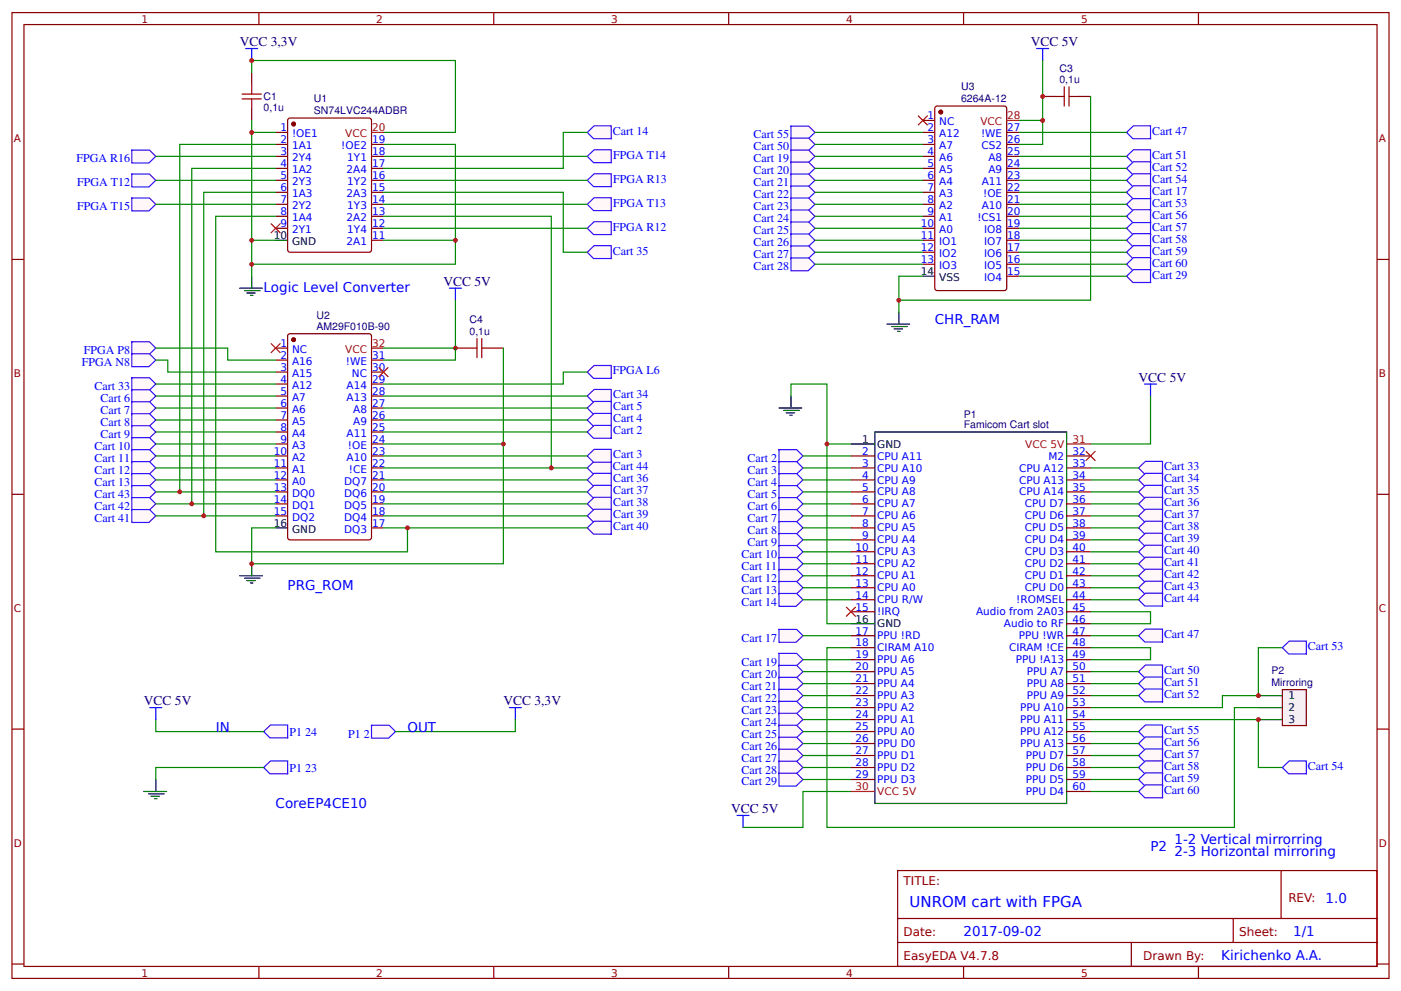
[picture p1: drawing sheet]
<svg xmlns="http://www.w3.org/2000/svg" width="312mm" height="221mm" viewBox="0 0 312 221" stroke-linecap="round" stroke-linejoin="round" font-family="sans-serif">
<g fill="none" stroke="#800" stroke-width=".27">
<path d="M2.7 2.8h306.4v215h-306.4zM5.3 5.5h301.1v209.6h-301.1zM56 16.1v2.7M57.6 2.8v2.7M109.9 2.8v2.7M162.2 2.8v2.7M214.4 2.8v2.7M266.7 2.8v2.7M56 24.1v2.7M232 21.5h2.7M240 21.5h2.7M2.7 57.7h2.6"/>
<path d="M306.4 57.7h2.7M2.7 110h2.6M306.4 110h2.7M2.7 162.3h2.6M306.4 162.3h2.7M199.8 193.8h106.6v21.3h-106.6zM285.1 193.8v10.6M2.7 214.6h2.6M57.6 215.1v2.7M109.9 215.1v2.7M162.2 215.1v2.7M199.8 204.4h106.6"/>
<path d="M199.8 209.8h106.6M214.4 215.1v2.7M251.8 209.8v5.3M266.7 215.1v2.7M274.4 204.4v5.4M306.4 214.6h2.7"/>
</g>
<path d="M56 18.8v2.1M236.8 19.3v4.3M237.9 19.3v4.3M53.9 20.9h4.2M53.9 22h4.2M56 22v2.1M234.7 21.5h2.1M237.9 21.5h2.1" fill="none" stroke="#a00000" stroke-width=".27"/>
<path d="M53.3 64.1h5.1M54.4 64.7h3.5M54.9 65.2h1.9M55.7 65.7h.6M56 61.5v2.6M197.4 72.1h5M198.4 72.7h3.5M199 73.2h1.8M199.8 73.7h.5M200 69.5v2.6" fill="none" stroke="#000" stroke-width=".27"/>
<path d="M230.7 10.8h2.7M232 10.8v2.7" fill="none" stroke="#00f" stroke-width=".27"/>
<path d="M61.3 53.5h-5.3v8" fill="none" stroke="#080" stroke-width=".27"/>
<g fill="#fff7f8" stroke="#430aff" stroke-width=".27">
<path d="M130.7 34.8l1.5-1.5h3.8l.1 2.9h-4z"/>
<path d="M130.7 40.1l1.5-1.4h3.8l.1 2.8h-4z"/>
<path d="M130.7 45.5l1.5-1.5h3.8l.1 2.9h-4z"/>
<path d="M130.7 50.8l1.5-1.5h3.8l.1 2.9h-4z"/>
</g>
<path d="M85.3 34.8h45.4M85.3 40.1h45.4M85.3 45.5h45.4M85.3 50.8h45.4" fill="none" stroke="#080" stroke-width=".27"/>
<g fill="#fff7f8" stroke="#430aff" stroke-width=".27">
<path d="M29.3 33.4h4l1.4 1.4-1.6 1.5h-3.8z"/>
<path d="M29.3 44.1h4l1.4 1.4-1.6 1.4h-3.8z"/>
<path d="M29.3 38.7h4l1.4 1.4-1.6 1.5h-3.8z"/>
</g>
<path d="M56 16.1v-2.6h45.3v16h-16M61.3 29.5h-5.3v24M85.3 32.1h16v21.4h-16M34.7 45.5h26.6M34.7 40.1h26.6" fill="none" stroke="#080" stroke-width=".27"/>
<path d="M54.7 10.8h2.6M56 10.8v2.7" fill="none" stroke="#00f" stroke-width=".27"/>
<g fill="#fff7f8" stroke="#430aff" stroke-width=".27">
<path d="M130.7 82.8l1.5-1.5h3.8l.1 2.9h-4z"/>
<path d="M29.3 76.1h4l1.4 1.4-1.6 1.4h-3.8z"/>
<path d="M29.3 78.7h4l1.4 1.4-1.6 1.5h-3.8z"/>
</g>
<path d="M61.3 32.1h-21.3v77.4h21.3M61.3 37.5h-18.6v74.6h18.6M61.3 42.8h-16v72h16M61.3 48.1h-13.3v74.7h42.7v-5.3h-5.4" fill="none" stroke="#080" stroke-width=".27"/>
<circle cx="56" cy="53.5" r=".53" fill="#c00"/>
<path d="M34.7 77.5h16v2.6h10.6M34.7 80.1h2.6v2.7h24M130.7 82.8h-5.4v2.7h-40" fill="none" stroke="#080" stroke-width=".27"/>
<circle cx="56" cy="13.5" r=".53" fill="#c00"/>
<path d="M56 26.8v2.7" fill="none" stroke="#080" stroke-width=".27"/>
<circle cx="56" cy="29.5" r=".53" fill="#c00"/>
<g fill="#800" stroke="#800" stroke-width=".27">
<circle cx="65.3" cy="75.6" r=".4"/>
<circle cx="65.3" cy="27.6" r=".4"/>
</g>
<g fill="none" stroke="#800" stroke-width=".27">
<path d="M61.3 29.5h2.7M61.3 32.1h2.7M61.3 34.8h2.7M61.3 37.5h2.7M64.3 26.3h17.8l.5 .2 .1 29.1-.3 .5h-17.9l-.4-.2-.1-29.1zM82.7 32.1h2.6M82.7 34.8h2.6M82.7 37.5h2.6M61.3 40.1h2.7M61.3 42.8h2.7M61.3 45.5h2.7M61.3 48.1h2.7"/>
<path d="M61.3 50.8h2.7M82.7 40.1h2.6M82.7 42.8h2.6M82.7 45.5h2.6M82.7 48.1h2.6M82.7 50.8h2.6M82.7 53.5h2.6M61.3 77.5h2.7M64.1 74.5l.4-.2h17.6l.5 .2 .1 45.1-.3 .5h-17.9l-.4-.2zM61.3 80.1h2.7M61.3 82.8h2.7M61.3 85.5h2.7"/>
<path d="M61.3 88.1h2.7M61.3 90.8h2.7M61.3 93.5h2.7M61.3 96.1h2.7M61.3 98.8h2.7M82.7 80.1h2.6M82.7 82.8h2.6M82.7 85.5h2.6M82.7 88.1h2.6M82.7 90.8h2.6M82.7 93.5h2.6M82.7 96.1h2.6"/>
<path d="M82.7 98.8h2.6M61.3 101.5h2.7M61.3 104.1h2.7M61.3 106.8h2.7M61.3 109.5h2.7M61.3 112.1h2.7M61.3 114.8h2.7M82.7 101.5h2.6M82.7 104.1h2.6M82.7 106.8h2.6M82.7 109.5h2.6M82.7 112.1h2.6"/>
<path d="M82.7 114.8h2.6M82.7 117.5h2.6"/>
</g>
<path d="M61.3 53.5h2.7M61.3 117.5h2.7" fill="none" stroke="#000" stroke-width=".27"/>
<path d="M82.7 29.5h2.6M82.7 77.5h2.6" fill="none" stroke="#f00" stroke-width=".27"/>
<g fill="#000" stroke="#f00" stroke-width=".27">
<path d="M60.3 49.7l2.1 2.2zM62.4 49.7l-2.1 2.2z"/>
<path d="M60.3 76.4l2.1 2.1zM62.4 76.4l-2.1 2.1z"/>
<path d="M84.3 81.7l2.1 2.2zM84.3 83.9l2.1-2.2z"/>
</g>
<path d="M34.7 34.8h26.6M85.3 48.1h37.4v56h-37.4" fill="none" stroke="#080" stroke-width=".27"/>
<path d="M130.7 56.1l1.5-1.4h3.8l.1 2.8h-4z" fill="#fff7f8" stroke="#430aff" stroke-width=".27"/>
<path d="M85.3 42.8h40v13.3h5.4" fill="none" stroke="#080" stroke-width=".27"/>
<path d="M130.7 29.5l1.5-1.5h3.8l.1 2.9h-4z" fill="#fff7f8" stroke="#430aff" stroke-width=".27"/>
<path d="M130.7 29.5h-5.4v8h-40" fill="none" stroke="#080" stroke-width=".27"/>
<path d="M130.7 104.1l1.5-1.4h3.8l.1 2.8h-4z" fill="#fff7f8" stroke="#430aff" stroke-width=".27"/>
<path d="M122.7 104.1h8" fill="none" stroke="#080" stroke-width=".27"/>
<circle cx="122.7" cy="104.1" r=".53" fill="#c00"/>
<path d="M100 64.1h2.7M101.3 64.1v2.7" fill="none" stroke="#00f" stroke-width=".27"/>
<path d="M101.3 53.5v5.3h-45.3M101.3 66.8v10.7h-16M85.3 98.8h26.7v26.7h-56v-8h5.3" fill="none" stroke="#080" stroke-width=".27"/>
<path d="M53.3 128.1h5.1M54.4 128.7h3.5M54.9 129.2h1.9M55.7 129.7h.6M56 125.5v2.6" fill="none" stroke="#000" stroke-width=".27"/>
<g fill="#c00">
<circle cx="56" cy="58.8" r=".53"/>
<circle cx="101.3" cy="53.5" r=".53"/>
</g>
<path d="M104 77.5h2.1M106.1 75.3v4.3M107.2 77.5h2.1M107.2 75.3v4.3" fill="none" stroke="#a00000" stroke-width=".27"/>
<path d="M101.3 77.5h2.7M109.3 77.5h2.7" fill="none" stroke="#800" stroke-width=".27"/>
<path d="M112 77.5v21.3" fill="none" stroke="#080" stroke-width=".27"/>
<circle cx="101.3" cy="77.5" r=".53" fill="#c00"/>
<path d="M101.3 77.5v2.6h-16" fill="none" stroke="#080" stroke-width=".27"/>
<g fill="#c00">
<circle cx="56" cy="125.5" r=".53"/>
<circle cx="112" cy="98.8" r=".53"/>
</g>
<g fill="#fff7f8" stroke="#430aff" stroke-width=".27">
<path d="M29.3 84.1h4l1.4 1.4-1.6 1.4h-3.8z"/>
<path d="M29.3 86.7h4l1.4 1.4-1.6 1.5h-3.8z"/>
<path d="M29.3 89.4h4l1.4 1.4-1.6 1.5h-3.8z"/>
<path d="M29.3 92.1h4l1.4 1.4-1.6 1.4h-3.8z"/>
<path d="M29.3 94.7h4l1.4 1.4-1.6 1.5h-3.8z"/>
<path d="M29.3 97.4h4l1.4 1.4-1.6 1.5h-3.8z"/>
<path d="M29.3 100.1h4l1.4 1.4-1.6 1.4h-3.8z"/>
<path d="M29.3 102.7h4l1.4 1.4-1.6 1.5h-3.8z"/>
<path d="M29.3 105.4h4l1.4 1.4-1.6 1.5h-3.8z"/>
</g>
<path d="M34.7 85.5h26.6M34.7 88.1h26.6M34.7 90.8h26.6M34.7 93.5h26.6M34.7 96.1h26.6M34.7 98.8h26.6M34.7 101.5h26.6M34.7 104.1h26.6M34.7 106.8h26.6" fill="none" stroke="#080" stroke-width=".27"/>
<g fill="#fff7f8" stroke="#430aff" stroke-width=".27">
<path d="M130.7 88.1l1.5-1.4h3.8l.1 2.8h-4z"/>
<path d="M130.7 90.8l1.5-1.5h3.8l.1 2.9h-4z"/>
<path d="M130.7 93.5l1.5-1.5h3.8l.1 2.9h-4z"/>
<path d="M130.7 96.1l1.5-1.4h3.8l.1 2.8h-4z"/>
<path d="M130.7 101.5l1.5-1.5h3.8l.1 2.9h-4z"/>
<path d="M130.7 106.8l1.5-1.5h3.8l.1 2.9h-4z"/>
<path d="M130.7 109.5l1.5-1.5h3.8l.1 2.9h-4z"/>
<path d="M130.7 112.1l1.5-1.4h3.8l.1 2.8h-4z"/>
<path d="M130.7 114.8l1.5-1.5h3.8l.1 2.9h-4z"/>
<path d="M130.7 117.5l1.5-1.5h3.8l.1 2.9h-4z"/>
<path d="M29.3 108.1h4l1.4 1.4-1.6 1.4h-3.8z"/>
<path d="M29.3 110.7h4l1.4 1.4-1.6 1.5h-3.8z"/>
<path d="M29.3 113.4h4l1.4 1.4-1.6 1.5h-3.8z"/>
</g>
<path d="M34.7 109.5h5.3" fill="none" stroke="#080" stroke-width=".27"/>
<circle cx="40" cy="109.5" r=".53" fill="#c00"/>
<path d="M34.7 112.1h8" fill="none" stroke="#080" stroke-width=".27"/>
<circle cx="42.7" cy="112.1" r=".53" fill="#c00"/>
<path d="M34.7 114.8h10.6" fill="none" stroke="#080" stroke-width=".27"/>
<circle cx="45.3" cy="114.8" r=".53" fill="#c00"/>
<path d="M85.3 88.1h45.4M85.3 90.8h45.4M85.3 93.5h45.4M85.3 96.1h45.4M85.3 101.5h45.4M85.3 106.8h45.4M85.3 109.5h45.4M85.3 112.1h45.4M85.3 114.8h45.4M90.7 117.5h40" fill="none" stroke="#080" stroke-width=".27"/>
<circle cx="90.7" cy="117.5" r=".53" fill="#c00"/>
<path d="M232 13.5v13.3h-5.3M232 26.8v5.3h-5.3M205.4 61.5h-5.4v8" fill="none" stroke="#080" stroke-width=".27"/>
<path d="M204.3 25.7l2.1 2.2zM206.4 25.7l-2.1 2.2z" fill="#000" stroke="#f00" stroke-width=".27"/>
<g fill="#fff7f8" stroke="#430aff" stroke-width=".27">
<path d="M176 28.1h4l1.4 1.4-1.6 1.4h-3.8z"/>
<path d="M176 30.7h4l1.4 1.4-1.6 1.5h-3.8z"/>
<path d="M176 33.4h4l1.4 1.4-1.6 1.5h-3.8z"/>
<path d="M176 36.1h4l1.4 1.4-1.6 1.4h-3.8z"/>
<path d="M176 38.7h4l1.4 1.4-1.6 1.5h-3.8z"/>
<path d="M176 41.4h4l1.4 1.4-1.6 1.5h-3.8z"/>
<path d="M176 44.1h4l1.4 1.4-1.6 1.4h-3.8z"/>
<path d="M176 46.7h4l1.4 1.4-1.6 1.5h-3.8z"/>
<path d="M176 49.4h4l1.4 1.4-1.6 1.5h-3.8z"/>
<path d="M176 52.1h4l1.4 1.4-1.6 1.4h-3.8z"/>
<path d="M176 54.7h4l1.4 1.4-1.6 1.5h-3.8z"/>
<path d="M176 57.4h4l1.4 1.4-1.6 1.5h-3.8z"/>
<path d="M250.7 29.5l1.5-1.5h3.8l.1 2.9h-4z"/>
<path d="M250.7 34.8l1.5-1.5h3.8l.1 2.9h-4z"/>
<path d="M250.7 37.5l1.5-1.5h3.8l.1 2.9h-4z"/>
<path d="M250.7 40.1l1.5-1.4h3.8l.1 2.8h-4z"/>
<path d="M250.7 45.5l1.5-1.5h3.8l.1 2.9h-4z"/>
<path d="M250.7 50.8l1.5-1.5h3.8l.1 2.9h-4z"/>
<path d="M250.7 53.5l1.5-1.5h3.8l.1 2.9h-4z"/>
<path d="M250.7 56.1l1.5-1.4h3.8l.1 2.8h-4z"/>
<path d="M250.7 58.8l1.5-1.5h3.8l.1 2.9h-4z"/>
<path d="M250.7 61.5l1.5-1.5h3.8l.1 2.9h-4z"/>
</g>
<g fill="none" stroke="#080" stroke-width=".27">
<path d="M181.4 29.5h24M181.4 32.1h24M181.4 34.8h24M181.4 37.5h24M226.7 29.5h24M226.7 34.8h24M226.7 37.5h24M181.4 40.1h24M181.4 42.8h24M181.4 45.5h24M181.4 48.1h24M181.4 50.8h24"/>
<path d="M181.4 53.5h24M181.4 56.1h24M181.4 58.8h24M226.7 40.1h24M226.7 45.5h24M226.7 50.8h24M226.7 53.5h24M226.7 56.1h24M226.7 58.8h24M226.7 61.5h24"/>
</g>
<path d="M250.7 42.8l1.5-1.5h3.8l.1 2.9h-4z" fill="#fff7f8" stroke="#430aff" stroke-width=".27"/>
<path d="M226.7 42.8h24" fill="none" stroke="#080" stroke-width=".27"/>
<g fill="#c00">
<circle cx="232" cy="26.8" r=".53"/>
<circle cx="232" cy="21.5" r=".53"/>
</g>
<path d="M250.7 48.1l1.5-1.4h3.8l.1 2.8h-4z" fill="#fff7f8" stroke="#430aff" stroke-width=".27"/>
<path d="M242.7 21.5v45.3h-42.7M226.7 48.1h24" fill="none" stroke="#080" stroke-width=".27"/>
<circle cx="200" cy="66.8" r=".53" fill="#c00"/>
<g fill="#fff7f8" stroke="#430aff" stroke-width=".27">
<path d="M173.3 100.1h4l1.4 1.4-1.5 1.4h-3.8z"/>
<path d="M173.3 102.7h4l1.4 1.4-1.5 1.5h-3.8z"/>
<path d="M173.3 105.4h4l1.4 1.4-1.5 1.5h-3.8z"/>
<path d="M173.3 108.1h4l1.4 1.4-1.5 1.4h-3.8z"/>
<path d="M173.3 110.7h4l1.4 1.4-1.5 1.5h-3.8z"/>
<path d="M173.3 113.4h4l1.4 1.4-1.5 1.5h-3.8z"/>
<path d="M173.3 116.1h4l1.4 1.4-1.5 1.4h-3.8z"/>
<path d="M173.3 118.7h4l1.4 1.4-1.5 1.5h-3.8z"/>
<path d="M173.3 121.4h4l1.4 1.4-1.5 1.5h-3.8z"/>
<path d="M173.3 124.1h4l1.4 1.4-1.5 1.4h-3.8z"/>
<path d="M173.3 126.7h4l1.4 1.4-1.5 1.5h-3.8z"/>
<path d="M173.3 129.4h4l1.4 1.4-1.5 1.5h-3.8z"/>
<path d="M173.3 132.1h4l1.4 1.4-1.5 1.4h-3.8z"/>
<path d="M173.3 140.1h4l1.4 1.4-1.5 1.5h-3.8z"/>
<path d="M173.3 145.4h4l1.4 1.4-1.5 1.5h-3.8z"/>
<path d="M173.3 148.1h4l1.4 1.4-1.5 1.5h-3.8z"/>
<path d="M173.3 150.8h4l1.4 1.4-1.5 1.4h-3.8z"/>
<path d="M173.3 153.4h4l1.4 1.4-1.5 1.5h-3.8z"/>
<path d="M173.3 156.1h4l1.4 1.4-1.5 1.5h-3.8z"/>
<path d="M173.3 158.8h4l1.4 1.4-1.5 1.4h-3.8z"/>
<path d="M173.3 161.4h4l1.4 1.4-1.5 1.5h-3.8z"/>
<path d="M173.3 164.1h4l1.4 1.4-1.5 1.5h-3.8z"/>
<path d="M173.3 166.8h4l1.4 1.4-1.5 1.4h-3.8z"/>
<path d="M173.3 169.4h4l1.4 1.4-1.5 1.5h-3.8z"/>
<path d="M173.3 172.1h4l1.4 1.4-1.5 1.5h-3.8z"/>
<path d="M253.4 104.1l1.5-1.4h3.8l.1 2.8h-4z"/>
<path d="M253.4 106.8l1.5-1.5h3.8l.1 2.9h-4z"/>
<path d="M253.4 109.5l1.5-1.5h3.8l.1 2.9h-4z"/>
<path d="M253.4 112.1l1.5-1.4h3.8l.1 2.8h-4z"/>
<path d="M253.4 114.8l1.5-1.5h3.8l.1 2.9h-4z"/>
<path d="M253.4 117.5l1.5-1.5h3.8l.1 2.9h-4z"/>
<path d="M253.4 120.1l1.5-1.4h3.8l.1 2.8h-4z"/>
<path d="M253.4 122.8l1.5-1.5h3.8l.1 2.9h-4z"/>
<path d="M253.4 125.5l1.5-1.5h3.8l.1 2.9h-4z"/>
<path d="M253.4 128.1l1.5-1.4h3.8l.1 2.8h-4z"/>
<path d="M253.4 130.8l1.5-1.5h3.8l.1 2.9h-4z"/>
<path d="M253.4 133.5l1.5-1.5h3.8l.1 2.9h-4z"/>
<path d="M253.4 141.5l1.5-1.5h3.8l.1 2.9h-4z"/>
<path d="M253.4 149.5l1.5-1.5h3.8l.1 2.9h-4z"/>
<path d="M253.4 152.2l1.5-1.5h3.8l.1 2.9h-4z"/>
<path d="M253.4 154.8l1.5-1.4h3.8l.1 2.8h-4z"/>
<path d="M253.4 162.8l1.5-1.4h3.8l.1 2.8h-4z"/>
<path d="M253.4 165.5l1.5-1.5h3.8l.1 2.9h-4z"/>
<path d="M253.4 168.2l1.5-1.5h3.8l.1 2.9h-4z"/>
<path d="M253.4 170.8l1.5-1.4h3.8l.1 2.8h-4z"/>
<path d="M253.4 173.5l1.5-1.5h3.8l.1 2.9h-4z"/>
<path d="M253.4 176.2l1.5-1.5h3.8l.1 2.9h-4z"/>
</g>
<g fill="none" stroke="#080" stroke-width=".27">
<path d="M256 88.1v10.7h-13.3M242.7 117.5h10.7M242.7 114.8h10.7M242.7 112.1h10.7M242.7 109.5h10.7M242.7 106.8h10.7M242.7 104.1h10.7M242.7 136.2h13.3v2.6h-13.3M242.7 133.5h10.7M242.7 130.8h10.7M242.7 128.1h10.7M242.7 125.5h10.7"/>
<path d="M242.7 122.8h10.7M242.7 120.1h10.7M242.7 144.2h13.3v2.6h-13.3M242.7 154.8h10.7M242.7 152.2h10.7M242.7 149.5h10.7M242.7 141.5h10.7M242.7 176.2h10.7M242.7 173.5h10.7M242.7 170.8h10.7M242.7 168.2h10.7M242.7 165.5h10.7"/>
<path d="M242.7 162.8h10.7"/>
</g>
<path d="M254.7 85.5h2.7M256 85.5v2.6M164 181.5h2.7M165.4 181.5v2.7" fill="none" stroke="#00f" stroke-width=".27"/>
<path d="M285.4 153.5h5.3v8h-5.3z" fill="#efefef" stroke="#800" stroke-width=".27"/>
<path d="M173.4 90.8h5M174.4 91.3h3.5M175 91.9h1.8M175.8 92.4h.5M176 88.1v2.7M280 154.8h5.4M280 157.5h5.4M280 160.2h5.4" fill="none" stroke="#000" stroke-width=".27"/>
<path d="M176 88.1v-2.6h8v13.3h5.4M184 98.8v40h5.4M189.4 144.2h-5.4v40h90.7v-26.7h5.3M285.4 144.2h-5.4v10.6h-8v2.7h-29.3M242.7 160.2h37.3v10.6h5.4" fill="none" stroke="#080" stroke-width=".27"/>
<circle cx="184" cy="98.8" r=".53" fill="#c00"/>
<g fill="none" stroke="#080" stroke-width=".27">
<path d="M178.7 101.5h10.7M178.7 104.1h10.7M178.7 106.8h10.7M178.7 109.5h10.7M178.7 112.1h10.7M178.7 114.8h10.7M178.7 117.5h10.7M178.7 120.1h10.7M178.7 122.8h10.7M178.7 125.5h10.7M178.7 128.1h10.7M178.7 130.8h10.7"/>
<path d="M178.7 133.5h10.7M178.7 141.5h10.7M178.7 146.8h10.7M178.7 149.5h10.7M178.7 152.2h10.7M178.7 154.8h10.7M178.7 157.5h10.7M178.7 160.2h10.7M178.7 162.8h10.7M178.7 165.5h10.7M178.7 168.2h10.7M178.7 170.8h10.7"/>
<path d="M178.7 173.5h10.7M189.4 176.2h-10.7v8h-13.3"/>
</g>
<circle cx="209.4" cy="24.9" r=".4" fill="#800" stroke="#800" stroke-width=".27"/>
<g fill="none" stroke="#800" stroke-width=".27">
<path d="M205.4 26.8h2.6M205.4 29.5h2.6M205.4 32.1h2.6M205.4 34.8h2.6M205.4 37.5h2.6M208.3 23.7l15.2-.1 .5 .3v40.2l-.2 .5-15.2 .1-.5-.3-.1-40.3zM224 29.5h2.7M224 32.1h2.7M224 34.8h2.7M224 37.5h2.7M205.4 40.1h2.6M205.4 42.8h2.6"/>
<path d="M205.4 45.5h2.6M205.4 48.1h2.6M205.4 50.8h2.6M205.4 53.5h2.6M205.4 56.1h2.6M205.4 58.8h2.6M224 40.1h2.7M224 42.8h2.7M224 45.5h2.7M224 48.1h2.7M224 50.8h2.7M224 53.5h2.7"/>
<path d="M224 56.1h2.7M224 58.8h2.7M224 61.5h2.7M189.4 101.5h5.3M189.4 104.1h5.3M189.4 106.8h5.3M189.4 109.5h5.3M189.4 112.1h5.3M189.4 114.8h5.3M189.4 117.5h5.3M237.4 101.5h5.3M237.4 104.1h5.3"/>
<path d="M237.4 106.8h5.3M237.4 109.5h5.3M237.4 112.1h5.3M237.4 114.8h5.3M237.4 117.5h5.3M189.4 120.1h5.3M189.4 122.8h5.3M189.4 125.5h5.3M189.4 128.1h5.3M189.4 130.8h5.3M189.4 133.5h5.3M189.4 136.2h5.3"/>
<path d="M237.4 120.1h5.3M237.4 122.8h5.3M237.4 125.5h5.3M237.4 128.1h5.3M237.4 130.8h5.3M237.4 133.5h5.3M237.4 136.2h5.3M237.4 138.8h5.3M189.4 141.5h5.3M189.4 144.2h5.3M189.4 146.8h5.3M189.4 149.5h5.3"/>
<path d="M189.4 152.2h5.3M189.4 154.8h5.3M189.4 157.5h5.3M237.4 141.5h5.3M237.4 144.2h5.3M237.4 146.8h5.3M237.4 149.5h5.3M237.4 152.2h5.3M237.4 154.8h5.3M237.4 157.5h5.3M189.4 160.2h5.3M189.4 162.8h5.3"/>
<path d="M189.4 165.5h5.3M189.4 168.2h5.3M189.4 170.8h5.3M189.4 173.5h5.3M237.4 160.2h5.3M237.4 162.8h5.3M237.4 165.5h5.3M237.4 168.2h5.3M237.4 170.8h5.3M237.4 173.5h5.3M237.4 176.2h5.3"/>
</g>
<path d="M205.4 61.5h2.6M189.4 98.8h5.3M194.7 96.1h42.7v82.7h-42.7zM189.4 138.8h5.3" fill="none" stroke="#000" stroke-width=".27"/>
<path d="M224 26.8h2.7M237.4 98.8h5.3M189.4 176.2h5.3" fill="none" stroke="#f00" stroke-width=".27"/>
<g fill="#000" stroke="#f00" stroke-width=".27">
<path d="M241.6 100.4l2.2 2.1zM243.8 100.4l-2.2 2.1z"/>
<path d="M188.3 135.1l2.1 2.1zM188.3 137.2l2.1-2.1z"/>
</g>
<g fill="#fff7f8" stroke="#430aff" stroke-width=".27">
<path d="M58.7 162.8l1.5-1.4h3.8l.1 2.8h-4z"/>
<path d="M58.7 170.8l1.5-1.4h3.8l.1 2.8h-4z"/>
</g>
<path d="M32 176.2h5.1M33.1 176.7h3.4M33.6 177.2h1.9M34.4 177.8h.5M34.7 173.5v2.7" fill="none" stroke="#000" stroke-width=".27"/>
<path d="M34.7 160.2v2.6h24M58.7 170.8h-24v2.7" fill="none" stroke="#080" stroke-width=".27"/>
<path d="M33.3 157.5h2.7M34.7 157.5v2.7M113.3 157.5h2.7M114.7 157.5v2.7" fill="none" stroke="#00f" stroke-width=".27"/>
<path d="M82.6 161.4h4l1.4 1.4-1.5 1.5h-3.8z" fill="#fff7f8" stroke="#430aff" stroke-width=".27"/>
<path d="M114.7 160.2v2.6h-26.7" fill="none" stroke="#080" stroke-width=".27"/>
<path d="M285.4 170.8l1.5-1.4h3.8l.1 2.8h-4z" fill="#fff7f8" stroke="#430aff" stroke-width=".27"/>
<path d="M280 160.2h.1" fill="none" stroke="#080" stroke-width=".27"/>
<circle cx="280" cy="160.2" r=".53" fill="#c00"/>
<path d="M285.4 144.2l1.5-1.5h3.8l.1 2.9h-4z" fill="#fff7f8" stroke="#430aff" stroke-width=".27"/>
<circle cx="280" cy="154.8" r=".53" fill="#c00"/>
<text font-size="3.3" fill="#00f" x="202.4" y="201.8">UNROM cart with FPGA</text>
<g font-size="3" fill="#000080">
<text x="53.3" y="10.3">VCC 3,3V</text>
<text x="229.4" y="10.3">VCC 5V</text>
<text x="98.7" y="63.6">VCC 5V</text>
<text x="253.4" y="84.9">VCC 5V</text>
<text x="32" y="157">VCC 5V</text>
<text x="112" y="157">VCC 3,3V</text>
<text x="162.7" y="181">VCC 5V</text>
</g>
<g font-size="3" fill="#00f">
<text x="58.7" y="65.1">Logic Level Converter</text>
<text x="208" y="72.1">CHR_RAM</text>
<text x="64" y="131.3">PRG_ROM</text>
<text x="48" y="162.8">IN</text>
<text x="90.7" y="162.8">OUT</text>
<text x="61.3" y="179.8">CoreEP4CE10</text>
<text x="256" y="189.5">P2</text>
<text x="261.4" y="187.9">1-2 Vertical mirrorring</text>
<text x="261.4" y="190.6">2-3 Horizontal mirroring</text>
<text x="295" y="201">1.0</text>
<text x="214.4" y="208.4">2017-09-02</text>
<text x="287.8" y="208.4">1/1</text>
<text x="271.8" y="213.8">Kirichenko A.A.</text>
</g>
<g font-size="2.7" fill="#00f">
<text x="136.4" y="30">Cart 14</text>
<text x="136.4" y="35.3">FPGA T14</text>
<text x="167.7" y="30.8">Cart 55</text>
<text x="167.7" y="33.5">Cart 50</text>
<text x="256.4" y="30">Cart 47</text>
<text x="256.4" y="35.3">Cart 51</text>
<text x="17" y="36.1">FPGA R16</text>
<text x="17.1" y="41.5">FPGA T12</text>
<text x="136.4" y="40.7">FPGA R13</text>
<text x="167.7" y="36.1">Cart 19</text>
<text x="167.7" y="38.8">Cart 20</text>
<text x="167.7" y="41.5">Cart 21</text>
<text x="256.4" y="38">Cart 52</text>
<text x="256.4" y="40.7">Cart 54</text>
<text x="17.1" y="46.8">FPGA T15</text>
<text x="136.4" y="46">FPGA T13</text>
<text x="167.7" y="44.1">Cart 22</text>
<text x="167.7" y="46.8">Cart 23</text>
<text x="256.4" y="46">Cart 53</text>
<text x="256.4" y="43.3">Cart 17</text>
<text x="136.4" y="51.3">FPGA R12</text>
<text x="167.7" y="49.5">Cart 24</text>
<text x="167.7" y="52.1">Cart 25</text>
<text x="256.4" y="51.3">Cart 57</text>
<text x="256.4" y="48.7">Cart 56</text>
<text x="136.4" y="56.7">Cart 35</text>
<text x="167.7" y="54.8">Cart 26</text>
<text x="167.7" y="57.5">Cart 27</text>
<text x="256.4" y="54">Cart 58</text>
<text x="256.4" y="56.7">Cart 59</text>
<text x="256.4" y="59.3">Cart 60</text>
<text x="167.7" y="60.1">Cart 28</text>
<text x="256.4" y="62">Cart 29</text>
<text x="18.2" y="81.5">FPGA N8</text>
<text x="18.6" y="78.8">FPGA P8</text>
<text x="136.4" y="83.3">FPGA L6</text>
<text x="21" y="86.8">Cart 33</text>
<text x="22.3" y="89.5">Cart 6</text>
<text x="136.4" y="88.7">Cart 34</text>
<text x="22.3" y="92.1">Cart 7</text>
<text x="22.3" y="94.8">Cart 8</text>
<text x="136.4" y="91.3">Cart 5</text>
<text x="136.4" y="94">Cart 4</text>
<text x="21" y="100.1">Cart 10</text>
<text x="22.3" y="97.5">Cart 9</text>
<text x="136.4" y="96.7">Cart 2</text>
<text x="21" y="102.8">Cart 11</text>
<text x="21" y="105.5">Cart 12</text>
<text x="136.4" y="104.7">Cart 44</text>
<text x="136.4" y="102">Cart 3</text>
<text x="136.4" y="107.3">Cart 36</text>
<text x="166.4" y="102.8">Cart 2</text>
<text x="166.4" y="105.5">Cart 3</text>
<text x="259" y="104.7">Cart 33</text>
<text x="259" y="107.3">Cart 34</text>
<text x="21" y="108.1">Cart 13</text>
<text x="21" y="110.8">Cart 43</text>
<text x="21" y="113.5">Cart 42</text>
<text x="136.4" y="110">Cart 37</text>
<text x="136.4" y="112.7">Cart 38</text>
<text x="166.4" y="108.1">Cart 4</text>
<text x="166.4" y="110.8">Cart 5</text>
<text x="166.4" y="113.5">Cart 6</text>
<text x="259" y="110">Cart 35</text>
<text x="259" y="112.7">Cart 36</text>
<text x="21" y="116.1">Cart 41</text>
<text x="136.4" y="115.3">Cart 39</text>
<text x="136.4" y="118">Cart 40</text>
<text x="166.4" y="116.1">Cart 7</text>
<text x="166.4" y="118.8">Cart 8</text>
<text x="259" y="115.3">Cart 37</text>
<text x="259" y="118">Cart 38</text>
<text x="165" y="124.1">Cart 10</text>
<text x="166.4" y="121.5">Cart 9</text>
<text x="259" y="120.7">Cart 39</text>
<text x="259" y="123.3">Cart 40</text>
<text x="165" y="126.8">Cart 11</text>
<text x="165" y="129.5">Cart 12</text>
<text x="259" y="126">Cart 41</text>
<text x="259" y="128.7">Cart 42</text>
<text x="259" y="131.3">Cart 43</text>
<text x="165" y="132.1">Cart 13</text>
<text x="165" y="134.8">Cart 14</text>
<text x="259" y="134">Cart 44</text>
<text x="165" y="142.8">Cart 17</text>
<text x="259" y="142">Cart 47</text>
<text x="165" y="148.2">Cart 19</text>
<text x="291" y="144.7">Cart 53</text>
<text x="165" y="150.8">Cart 20</text>
<text x="165" y="153.5">Cart 21</text>
<text x="259" y="150">Cart 50</text>
<text x="259" y="152.7">Cart 51</text>
<text x="259" y="155.4">Cart 52</text>
<text x="165" y="156.2">Cart 22</text>
<text x="165" y="158.8">Cart 23</text>
<text x="165" y="161.5">Cart 24</text>
<text x="64.4" y="163.9">P1 24</text>
<text x="77.5" y="164.2">P1 2</text>
<text x="165" y="164.2">Cart 25</text>
<text x="165" y="166.8">Cart 26</text>
<text x="259" y="163.4">Cart 55</text>
<text x="259" y="166">Cart 56</text>
<text x="64.4" y="171.9">P1 23</text>
<text x="165" y="169.5">Cart 27</text>
<text x="165" y="172.2">Cart 28</text>
<text x="259" y="168.7">Cart 57</text>
<text x="259" y="171.4">Cart 58</text>
<text x="291" y="171.4">Cart 54</text>
<text x="165" y="174.8">Cart 29</text>
<text x="259" y="174">Cart 59</text>
<text x="259" y="176.7">Cart 60</text>
</g>
<g font-size="2.7" fill="#800">
<text x="201.1" y="197">TITLE:</text>
<text x="286.7" y="200.7">REV:</text>
<text x="201.1" y="208.4">Date:</text>
<text x="275.8" y="208.4">Sheet:</text>
<text x="201.1" y="213.8">EasyEDA V4.7.8</text>
<text x="254.4" y="213.8">Drawn By:</text>
</g>
<g font-size="2.3" fill="#800">
<text x="31.5" y="5.1">1</text>
<text x="83.7" y="5.1">2</text>
<text x="136" y="5.1">3</text>
<text x="188.3" y="5.1">4</text>
<text x="240.6" y="5.1">5</text>
<text x="3.1" y="31.6">A</text>
<text x="306.8" y="31.6">A</text>
<text x="3.1" y="83.9">B</text>
<text x="306.8" y="83.9">B</text>
<text x="3.1" y="136.2">C</text>
<text x="306.8" y="136.2">C</text>
<text x="3.1" y="188.4">D</text>
<text x="306.8" y="188.4">D</text>
<text x="31.5" y="217.4">1</text>
<text x="83.7" y="217.4">2</text>
<text x="136" y="217.4">3</text>
<text x="188.3" y="217.4">4</text>
<text x="240.6" y="217.4">5</text>
</g>
<g font-size="2.3" fill="#000080">
<text x="235.8" y="16.1">C3</text>
<text x="58.7" y="22.3">C1</text>
<text x="69.9" y="22.8">U1</text>
<text x="213.9" y="22.8">6264A-12</text>
<text x="213.9" y="20.1">U3</text>
<text x="235.8" y="18.5">0,1u</text>
<text x="58.7" y="24.8">0,1u</text>
<text x="69.9" y="25.5">SN74LVC244ADBR</text>
<text x="70.4" y="71">U2</text>
<text x="104.5" y="71.9">C4</text>
<text x="70.4" y="73.5">AM29F010B-90</text>
<text x="104.5" y="74.5">0,1u</text>
<text x="214.5" y="95.3">Famicom Cart slot</text>
<text x="214.5" y="92.9">P1</text>
<text x="283" y="152.7">Mirroring</text>
<text x="283" y="150">P2</text>
</g>
<g font-size="2.3" fill="#00f">
<text x="62.4" y="29.2">1</text>
<text x="206.4" y="26.5">1</text>
<text x="206.4" y="29.2">2</text>
<text x="209" y="27.9">NC</text>
<text x="224.2" y="29.2">27</text>
<text x="62.4" y="31.9">2</text>
<text x="62.4" y="34.5">3</text>
<text x="65" y="30.5">!OE1</text>
<text x="65" y="33.2">1A1</text>
<text x="65" y="35.9">2Y4</text>
<text x="76" y="33.2">!OE2</text>
<text x="77.3" y="35.9">1Y1</text>
<text x="82.8" y="34.5">18</text>
<text x="82.8" y="31.9">19</text>
<text x="206.4" y="31.9">3</text>
<text x="206.4" y="34.5">4</text>
<text x="209" y="30.5">A12</text>
<text x="209" y="33.2">A7</text>
<text x="209" y="35.9">A6</text>
<text x="218.3" y="30.5">!WE</text>
<text x="218.4" y="33.2">CS2</text>
<text x="220" y="35.9">A8</text>
<text x="224.2" y="34.5">25</text>
<text x="224.2" y="31.9">26</text>
<text x="62.4" y="37.2">4</text>
<text x="62.4" y="39.9">5</text>
<text x="65" y="38.5">1A2</text>
<text x="65" y="41.2">2Y3</text>
<text x="77.1" y="38.5">2A4</text>
<text x="77.3" y="41.2">1Y2</text>
<text x="82.8" y="39.9">16</text>
<text x="82.8" y="37.2">17</text>
<text x="206.4" y="37.2">5</text>
<text x="206.4" y="39.9">6</text>
<text x="209" y="38.5">A5</text>
<text x="209" y="41.2">A4</text>
<text x="218.5" y="41.2">A11</text>
<text x="220" y="38.5">A9</text>
<text x="224.2" y="37.2">24</text>
<text x="224.2" y="39.9">23</text>
<text x="62.4" y="42.5">6</text>
<text x="62.4" y="45.2">7</text>
<text x="62.4" y="47.9">8</text>
<text x="65" y="43.9">1A3</text>
<text x="65" y="46.5">2Y2</text>
<text x="77.1" y="43.9">2A3</text>
<text x="77.3" y="46.5">1Y3</text>
<text x="82.8" y="45.2">14</text>
<text x="82.8" y="47.9">13</text>
<text x="82.8" y="42.5">15</text>
<text x="206.4" y="42.5">7</text>
<text x="206.4" y="45.2">8</text>
<text x="206.4" y="47.9">9</text>
<text x="209" y="43.9">A3</text>
<text x="209" y="46.5">A2</text>
<text x="218.5" y="46.5">A10</text>
<text x="218.8" y="43.9">!OE</text>
<text x="224.2" y="42.5">22</text>
<text x="224.2" y="47.9">20</text>
<text x="224.2" y="45.2">21</text>
<text x="62.4" y="50.5">9</text>
<text x="65" y="49.2">1A4</text>
<text x="65" y="51.9">2Y1</text>
<text x="77.1" y="49.2">2A2</text>
<text x="77.3" y="51.9">1Y4</text>
<text x="82.8" y="50.5">12</text>
<text x="82.8" y="53.2">11</text>
<text x="204.9" y="50.5">10</text>
<text x="204.9" y="53.2">11</text>
<text x="209" y="49.2">A1</text>
<text x="209" y="51.9">A0</text>
<text x="217.5" y="49.2">!CS1</text>
<text x="219" y="51.9">IO8</text>
<text x="224.2" y="53.2">18</text>
<text x="224.2" y="50.5">19</text>
<text x="77.1" y="54.5">2A1</text>
<text x="204.9" y="55.9">12</text>
<text x="204.9" y="58.5">13</text>
<text x="209" y="54.5">IO1</text>
<text x="209" y="57.2">IO2</text>
<text x="209" y="59.9">IO3</text>
<text x="219" y="59.9">IO5</text>
<text x="219" y="57.2">IO6</text>
<text x="219" y="54.5">IO7</text>
<text x="224.2" y="58.5">16</text>
<text x="224.2" y="55.9">17</text>
<text x="219" y="62.5">IO4</text>
<text x="224.2" y="61.2">15</text>
<text x="62.4" y="77.2">1</text>
<text x="62.4" y="79.9">2</text>
<text x="62.4" y="82.5">3</text>
<text x="65" y="78.5">NC</text>
<text x="65" y="81.2">A16</text>
<text x="65" y="83.9">A15</text>
<text x="77" y="81.2">!WE</text>
<text x="78.3" y="83.9">NC</text>
<text x="82.8" y="82.5">30</text>
<text x="82.8" y="79.9">31</text>
<text x="62.4" y="85.2">4</text>
<text x="62.4" y="87.9">5</text>
<text x="65" y="86.5">A12</text>
<text x="65" y="89.2">A7</text>
<text x="77.1" y="89.2">A13</text>
<text x="77.1" y="86.5">A14</text>
<text x="82.8" y="87.9">28</text>
<text x="82.8" y="85.2">29</text>
<text x="62.4" y="90.5">6</text>
<text x="62.4" y="93.2">7</text>
<text x="62.4" y="95.9">8</text>
<text x="65" y="91.9">A6</text>
<text x="65" y="94.5">A5</text>
<text x="78.6" y="94.5">A9</text>
<text x="78.6" y="91.9">A8</text>
<text x="82.8" y="93.2">26</text>
<text x="82.8" y="90.5">27</text>
<text x="82.8" y="95.9">25</text>
<text x="60.9" y="101.2">10</text>
<text x="62.4" y="98.5">9</text>
<text x="65" y="97.2">A4</text>
<text x="65" y="99.9">A3</text>
<text x="77.1" y="97.2">A11</text>
<text x="77.4" y="99.9">!OE</text>
<text x="82.8" y="101.2">23</text>
<text x="82.8" y="98.5">24</text>
<text x="191.9" y="101.2">2</text>
<text x="238.7" y="101.2">32</text>
<text x="60.9" y="103.9">11</text>
<text x="60.9" y="106.5">12</text>
<text x="65" y="102.5">A2</text>
<text x="65" y="105.2">A1</text>
<text x="65" y="107.9">A0</text>
<text x="76.6" y="107.9">DQ7</text>
<text x="77.1" y="102.5">A10</text>
<text x="77.6" y="105.2">!CE</text>
<text x="82.8" y="106.5">21</text>
<text x="82.8" y="103.9">22</text>
<text x="191.9" y="103.9">3</text>
<text x="191.9" y="106.5">4</text>
<text x="195.2" y="102.3">CPU A11</text>
<text x="195.2" y="104.9">CPU A10</text>
<text x="195.2" y="107.6">CPU A9</text>
<text x="226.8" y="104.9">CPU A12</text>
<text x="226.8" y="107.6">CPU A13</text>
<text x="233.3" y="102.3">M2</text>
<text x="238.7" y="103.9">33</text>
<text x="238.7" y="106.5">34</text>
<text x="60.9" y="109.2">13</text>
<text x="60.9" y="111.9">14</text>
<text x="65" y="110.5">DQ0</text>
<text x="65" y="113.2">DQ1</text>
<text x="76.6" y="113.2">DQ5</text>
<text x="76.6" y="110.5">DQ6</text>
<text x="82.8" y="111.9">19</text>
<text x="82.8" y="109.2">20</text>
<text x="191.9" y="109.2">5</text>
<text x="191.9" y="111.9">6</text>
<text x="195.2" y="110.3">CPU A8</text>
<text x="195.2" y="112.9">CPU A7</text>
<text x="226.8" y="110.3">CPU A14</text>
<text x="228.1" y="112.9">CPU D7</text>
<text x="238.7" y="109.2">35</text>
<text x="238.7" y="111.9">36</text>
<text x="60.9" y="114.5">15</text>
<text x="65" y="115.9">DQ2</text>
<text x="76.6" y="118.5">DQ3</text>
<text x="76.6" y="115.9">DQ4</text>
<text x="82.8" y="117.2">17</text>
<text x="82.8" y="114.5">18</text>
<text x="191.9" y="114.5">7</text>
<text x="191.9" y="117.2">8</text>
<text x="191.9" y="119.9">9</text>
<text x="195.2" y="115.6">CPU A6</text>
<text x="195.2" y="118.3">CPU A5</text>
<text x="228.1" y="115.6">CPU D6</text>
<text x="228.1" y="118.3">CPU D5</text>
<text x="238.7" y="114.5">37</text>
<text x="238.7" y="117.2">38</text>
<text x="238.7" y="119.9">39</text>
<text x="190.4" y="122.5">10</text>
<text x="190.4" y="125.2">11</text>
<text x="195.2" y="120.9">CPU A4</text>
<text x="195.2" y="123.6">CPU A3</text>
<text x="228.1" y="120.9">CPU D4</text>
<text x="228.1" y="123.6">CPU D3</text>
<text x="238.7" y="122.5">40</text>
<text x="238.7" y="125.2">41</text>
<text x="190.4" y="127.9">12</text>
<text x="190.4" y="130.5">13</text>
<text x="195.2" y="126.3">CPU A2</text>
<text x="195.2" y="128.9">CPU A1</text>
<text x="195.2" y="131.6">CPU A0</text>
<text x="228.1" y="126.3">CPU D2</text>
<text x="228.1" y="128.9">CPU D1</text>
<text x="228.1" y="131.6">CPU D0</text>
<text x="238.7" y="127.9">42</text>
<text x="238.7" y="130.5">43</text>
<text x="190.4" y="133.2">14</text>
<text x="190.4" y="135.9">15</text>
<text x="195.2" y="134.3">CPU R/W</text>
<text x="195.2" y="137">!IRQ</text>
<text x="217.2" y="137">Audio from 2A03</text>
<text x="226.2" y="134.3">!ROMSEL</text>
<text x="238.7" y="133.2">44</text>
<text x="238.7" y="135.9">45</text>
<text x="190.4" y="141.2">17</text>
<text x="190.4" y="143.9">18</text>
<text x="195.2" y="142.3">PPU !RD</text>
<text x="223.4" y="139.6">Audio to RF</text>
<text x="226.7" y="142.3">PPU !WR</text>
<text x="238.7" y="138.6">46</text>
<text x="238.7" y="141.2">47</text>
<text x="238.7" y="143.9">48</text>
<text x="190.4" y="146.6">19</text>
<text x="190.4" y="149.2">20</text>
<text x="195.2" y="145">CIRAM A10</text>
<text x="195.2" y="147.6">PPU A6</text>
<text x="224.6" y="145">CIRAM !CE</text>
<text x="226.1" y="147.6">PPU !A13</text>
<text x="238.7" y="146.6">49</text>
<text x="238.7" y="149.2">50</text>
<text x="190.4" y="151.9">21</text>
<text x="190.4" y="154.6">22</text>
<text x="195.2" y="150.3">PPU A5</text>
<text x="195.2" y="153">PPU A4</text>
<text x="195.2" y="155.6">PPU A3</text>
<text x="228.5" y="150.3">PPU A7</text>
<text x="228.5" y="153">PPU A8</text>
<text x="228.5" y="155.6">PPU A9</text>
<text x="238.7" y="151.9">51</text>
<text x="238.7" y="154.6">52</text>
<text x="190.4" y="157.2">23</text>
<text x="190.4" y="159.9">24</text>
<text x="195.2" y="158.3">PPU A2</text>
<text x="195.2" y="161">PPU A1</text>
<text x="227" y="158.3">PPU A10</text>
<text x="227" y="161">PPU A11</text>
<text x="238.7" y="157.2">53</text>
<text x="238.7" y="159.9">54</text>
<text x="190.4" y="162.6">25</text>
<text x="190.4" y="165.2">26</text>
<text x="190.4" y="167.9">27</text>
<text x="195.2" y="163.6">PPU A0</text>
<text x="195.2" y="166.3">PPU D0</text>
<text x="227" y="163.6">PPU A12</text>
<text x="227" y="166.3">PPU A13</text>
<text x="238.7" y="162.6">55</text>
<text x="238.7" y="165.2">56</text>
<text x="238.7" y="167.9">57</text>
<text x="190.4" y="170.6">28</text>
<text x="190.4" y="173.2">29</text>
<text x="195.2" y="169">PPU D1</text>
<text x="195.2" y="171.6">PPU D2</text>
<text x="228.3" y="169">PPU D7</text>
<text x="228.3" y="171.6">PPU D6</text>
<text x="238.7" y="170.6">58</text>
<text x="238.7" y="173.2">59</text>
<text x="195.2" y="174.3">PPU D3</text>
<text x="228.3" y="174.3">PPU D5</text>
<text x="228.3" y="177">PPU D4</text>
<text x="238.7" y="175.9">60</text>
</g>
<g font-size="2.3" fill="#f00">
<text x="82.8" y="29.2">20</text>
<text x="218.2" y="27.9">VCC</text>
<text x="224.2" y="26.5">28</text>
<text x="76.8" y="30.5">VCC</text>
<text x="82.8" y="77.2">32</text>
<text x="76.8" y="78.5">VCC</text>
<text x="228.1" y="99.6">VCC 5V</text>
<text x="238.7" y="98.5">31</text>
<text x="190.4" y="175.9">30</text>
<text x="195.2" y="177">VCC 5V</text>
</g>
<g font-size="2.3">
<text x="60.9" y="53.2">10</text>
<text x="65" y="54.5">GND</text>
<text x="204.9" y="61.2">14</text>
<text x="209" y="62.5">VSS</text>
<text x="191.9" y="98.5">1</text>
<text x="195.2" y="99.6">GND</text>
<text x="60.9" y="117.2">16</text>
<text x="65" y="118.5">GND</text>
<text x="190.4" y="138.6">16</text>
<text x="195.2" y="139.6">GND</text>
<text x="286.7" y="155.6">1</text>
<text x="286.7" y="161">3</text>
<text x="286.7" y="158.3">2</text>
</g>
</svg>
